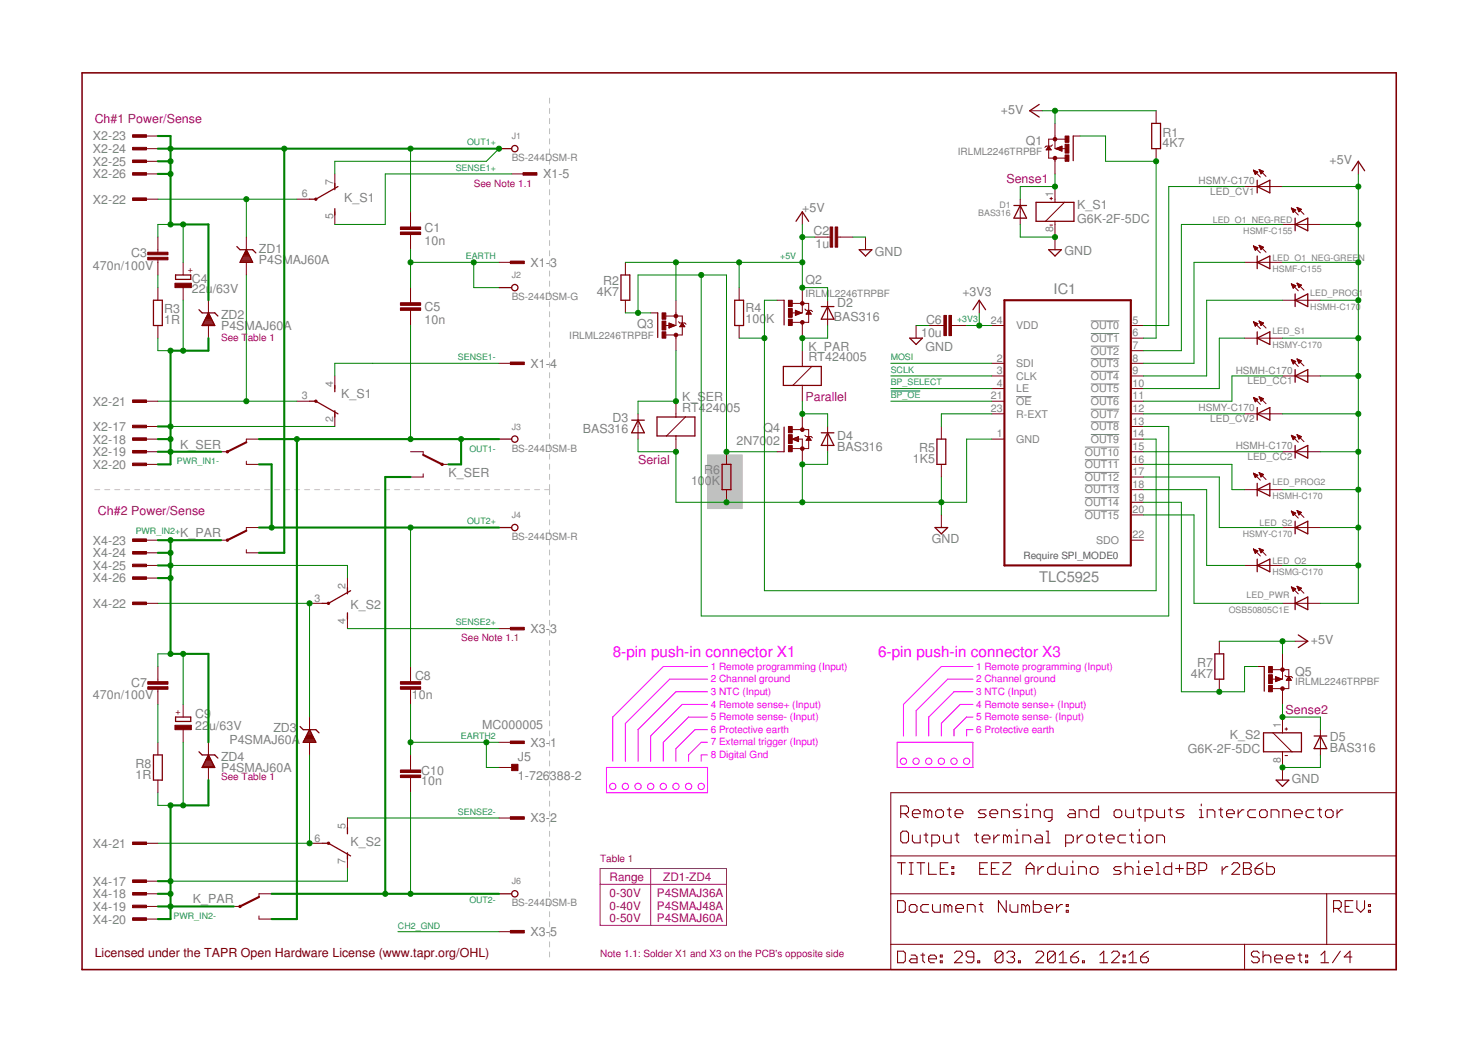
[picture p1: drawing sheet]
<svg xmlns="http://www.w3.org/2000/svg" width="297mm" height="210mm" viewBox="0 0 297 210" stroke-linecap="round" stroke-linejoin="round" font-family="sans-serif">
<path d="M142.2 91.5h7v10.8h-7z" fill="#c0c0c0" stroke="#c0c0c0" stroke-width=".2"/>
<g fill="none" stroke="#c0c0c0" stroke-width=".2">
<path d="M110.4 19.7v1.1M110.4 21.8v1M110.4 23.8v1.1M110.4 25.9v1M110.4 27.9v1.1M110.4 30v1M110.4 32v1M110.4 34v1.1M110.4 36.1v1M110.4 38.1v1.1M110.4 40.2v1M110.4 42.2v1.1"/>
<path d="M110.4 44.3v1M110.4 46.3v1M110.4 48.3v1.1M110.4 50.4v1M110.4 52.4v1.1M110.4 54.5v1M110.4 56.5v1.1M110.4 58.6v1M110.4 60.6v1.1M110.4 62.7v1M110.4 64.7v1M110.4 66.7v1.1"/>
<path d="M110.4 68.8v1M110.4 70.8v1.1M110.4 72.9v1M110.4 74.9v1.1M110.4 77v1M110.4 79v1.1M19 98.4h1M21 98.4h1.1M23.1 98.4h1M25.1 98.4h1M27.1 98.4h1M29.1 98.4h1"/>
<path d="M31.1 98.4h1M33.1 98.4h1M35.1 98.4h1M37.1 98.4h1M39.1 98.4h1M41.1 98.4h1M43.1 98.4h1.1M45.1 98.4h1.1M47.2 98.4h1M49.2 98.4h1M51.2 98.4h1M53.2 98.4h1"/>
<path d="M55.2 98.4h1M57.2 98.4h1M59.2 98.4h1M61.2 98.4h1M63.2 98.4h1M65.2 98.4h1.1M67.2 98.4h1.1M69.3 98.4h1M71.3 98.4h1M73.3 98.4h1M75.3 98.4h1M77.3 98.4h1"/>
<path d="M79.3 98.4h1M81.3 98.4h1M83.3 98.4h1M85.3 98.4h1M87.3 98.4h1M89.3 98.4h1.1M91.4 98.4h1M93.4 98.4h1M95.4 98.4h1M97.4 98.4h1M99.4 98.4h1M101.4 98.4h1"/>
<path d="M103.4 98.4h1M105.4 98.4h1M107.4 98.4h1M109.5 98.4h.9M110.4 81v1.1M110.4 83.1v1M110.4 85.1v1.1M110.4 87.2v1M110.4 89.2v1.1M110.4 91.3v1M110.4 93.3v1.1M110.4 95.4v1"/>
<path d="M110.4 97.4v2.1M110.4 100.5v1M110.4 102.5v1M110.4 104.5v1M110.4 106.5v1M110.4 108.5v1.1M110.4 110.6v1M110.4 112.6v1M110.4 114.6v1M110.4 116.6v1M110.4 118.7v1M110.4 120.7v1"/>
<path d="M110.4 122.7v1M110.4 124.7v1M110.4 126.7v1.1M110.4 128.8v1M110.4 130.8v1M110.4 132.8v1M110.4 134.8v1M110.4 136.8v1.1M110.4 138.9v1M110.4 140.9v1M110.4 142.9v1M110.4 144.9v1"/>
<path d="M110.4 146.9v1.1M110.4 148.9v1.1M110.4 151v1M110.4 153v1M110.4 155v1M110.4 157v1.1M110.4 159.1v1M110.4 161.1v1M110.4 163.1v1M110.4 165.1v1M110.4 167.1v1.1M110.4 169.2v1"/>
<path d="M110.4 171.2v1M110.4 173.2v1M110.4 175.2v1M110.4 177.2v1.1M110.4 179.3v1M110.4 181.3v1M110.4 183.3v1M110.4 185.3v1.1M110.4 187.3v1.1M110.4 189.4v1M110.4 191.4v1"/>
</g>
<g fill="none" stroke="#808080" stroke-width=".2">
<path d="M204.2 79.7h3.1M219.2 79.7h5.7M219.2 64.5h5.7M219.2 67.1h5.7M219.2 69.6h5.7M219.2 72.1h5.7M219.2 74.7h5.7M219.2 77.2h5.7M218 89.9h6.9M218 92.4h6.9M218 95h6.9M218 97.5h6.9"/>
<path d="M219.2 82.3h5.7M219.2 84.8h5.7M219.2 87.4h5.7M218 100.1h6.9M218 102.6h6.9"/>
</g>
<g fill="none" stroke="#800000" stroke-width=".21">
<path d="M180.4 173.5h1.5M181 163.6h1.2l.4-.4v-.8l-.4-.4h-1.2v2.4M181 167.5l.4-.4h.8l.4 .4v1.6l-.4 .4h-.8l-.4-.4zM181.2 173.5v2.3M181.8 163.6l.8 .8M182.7 173.5h.8M182.7 175.8h.8M183.1 173.5v2.3M183.4 163.6h1.5v-.4l-.4-.4h-.8l-.3 .4v.8l.3 .4h.8M183.4 167.9v1.2l.3 .4h1.2v-1.6M184.3 173.5h1.5M185.1 173.5v2.3"/>
<path d="M185.7 167.9h.8M186.1 167.5v1.6l.4 .4M186.5 163.2l-.4-.4h-.4v1.6M186.5 163.2v1.2M186.5 163.2l.4-.4 .4 .4v1.2M186.6 173.5v2.3h1.6M187.3 169.5h1.1l.4-.4v-.8l-.4-.4h-1.1v2.3M188 163.2l.4-.4h.8l.4 .4v.8l-.4 .4h-.8l-.4-.4zM189 174.6h.7M189.6 167.9v1.2l.4 .4h1.2v-1.6M190.4 162.8h.8M190.5 173.5h-1.5v2.3h1.5"/>
<path d="M190.8 162.4v1.6l.4 .4M191.3 175.4h.4v.4h-.4zM191.3 174.2h.4v.4h-.4zM191.9 163.6h1.6v-.4l-.4-.4h-.8l-.4 .4v.8l.4 .4h.8M191.9 167.9h.8M192.3 167.5v1.6l.4 .4M195.8 167.9h.8M196.2 167.5v1.6l.4 .4M196.9 174.6h.8M197.4 168.7h1.5v-.4l-.3-.4h-.8l-.4 .4v.8l.4 .4h.8M198.2 162.8h-1.2l-.4 .4 .4 .4h.8l.4 .4-.4 .4h-1.2M198.5 173.5h-1.6v2.3h1.6"/>
<path d="M198.9 163.6h1.6v-.4l-.4-.4h-.8l-.4 .4v.8l.4 .4h.8M199.2 174.6h.8M199.7 167.9v1.6M200.8 173.5h-1.6v2.3h1.6M200.9 167.9h-.4l-.8 .8M201.3 164.4v-1.6h1.2l.4 .4v1.2M201.6 173.5h1.5v.3l-1.5 1.6v.4h1.5M202.5 168.3l.4-.4 .3 .4v1.2M202.5 168.3l-.4-.4h-.4v1.6M202.5 168.3v1.2M204 169.5h.8M204 167.9h.4v1.6"/>
<path d="M204.4 166.7v.4M205.2 162.8h-1.2l-.4 .4 .4 .4h.8l.4 .4-.4 .4h-1.2M205.6 169.5v-1.6h1.2l.3 .4v1.2M206 164.4h.8M206 162.8h.4v1.6M206.2 174.6h1.6M206.2 175.8v-1.6l.8-.7 .8 .7v1.6M206.4 161.6v.4M207.5 164.4v-1.6h1.2l.4 .4v1.2M208.3 167.9h.8l.4 .4v1.2h-1.2l-.4-.4 .4-.4h1.2M208.6 174.2v1.6M209.8 174.2h-.4l-.8 .8"/>
<path d="M210.2 167.1h.5v2.4M210.2 169.5h.8M211.4 164.4h-1.2l-.3-.4v-.8l.3-.4h1.2v2l-.4 .3h-.3M212.1 173.5v2.3h-1.2l-.4-.4v-.8l.4-.4h1.2M212.9 174.2v1.2l.4 .4h1.1v-1.6M214.2 169.5h1.1l.4-.4v-.8l-.4-.4h-1.1v2.3M214.9 162.8h.8l.4 .4v1.2h-1.2l-.4-.4 .4-.4h1.2M215.2 175.8h.8M215.2 174.2h.4v1.6M215.6 173.1v.4M216.5 167.9v1.6M216.8 175.8v-1.6h1.2l.3 .4v1.2"/>
<path d="M216.9 164.4v-1.6h1.2l.3 .4v1.2M217.7 167.9h-.4l-.8 .8M218.8 167.9h.8l.4 .4v.8l-.4 .4h-.8l-.4-.4v-.8zM219.1 174.6l.4-.4h.8l.4 .4v.8l-.4 .4h-.8l-.4-.4zM220.8 162v2.4h-1.2l-.4-.4v-.8l.4-.4h1.2M220.8 167.9h.8M221.2 167.5v1.6l.4 .4M222.3 168.7h1.6v-.4l-.4-.4h-.8l-.4 .4v.8l.4 .4h.8M224.3 162.8h.8l.3 .4v.8l-.3 .4h-.8l-.4-.4v-.8zM225.3 174.2h-1.1l-.4 .4 .4 .4h.8l.3 .4-.3 .4h-1.2M226.1 174.6l.4-.4h.8l.4 .4v1.2M226.1 173.5v2.3"/>
<path d="M226.2 162.8v1.2l.4 .4h1.2v-1.6M226.2 167.9h-1.1l-.4 .4v.8l.4 .4h1.1M227 167.9h.8M227.4 167.5v1.6l.4 .4M228.5 175.8h.8M228.5 174.2h.4v1.6M228.6 162.8h.8M228.6 167.9h.4v1.6M228.6 169.5h.8M228.9 173.1v.4M229 162.4v1.6l.4 .4M229 166.7v.4"/>
<path d="M230 175h1.6v-.4l-.4-.4h-.8l-.4 .4v.8l.4 .4h.8M230.1 164.4h1.2l.4-.4v-.8l-.4-.4h-1.2v2.3M230.1 168.3l.4-.4h.8l.4 .4v.8l-.4 .4h-.8l-.4-.4zM232.4 173.5h.3v2.3M232.4 175.8h.8M232.5 162.8v1.2l.4 .4h1.1v-1.6M232.5 169.5v-1.6h1.1l.4 .4v1.2M234.8 162.8h.8M235.2 162.4v1.6l.4 .4M235.5 173.5v2.3h-1.2l-.4-.4v-.8l.4-.4h1.2M236.3 174.6h1.5M237 173.8v1.6"/>
<path d="M237.9 162.8h-1.2l-.3 .4 .3 .4h.8l.4 .4-.4 .4h-1.1M238.6 173.5h1.2l.4 .3v.4l-.4 .4 .4 .4v.4l-.4 .4h-1.2zM238.6 174.6h1.2M240.9 175h1.2l.4-.4v-.8l-.4-.3h-1.2v2.3M241 164.4h.8M241 162.8h.4v1.6M241.4 161.6v.4M242.6 164.4v-1.6h1.2l.4 .4v1.2M244.9 162.8h.8M245.3 162.4v1.6l.4 .4M245.6 174.2v1.6M246.5 163.6h1.6v-.4l-.4-.4h-.8l-.4 .4v.8l.4 .4h.8"/>
<path d="M246.8 174.2h-.4l-.8 .8M247.6 173.8l.3-.3h.8l.4 .3v.4l-1.5 1.6h1.5M248.8 162.8v1.6M249.9 173.5h1.2l.4 .3v.4l-.4 .4 .4 .4v.4l-.4 .4h-1.2zM249.9 174.6h1.2M250 162.8h-.4l-.8 .8M252.2 174.6h1.2l.4 .4v.4l-.4 .4h-.8l-.4-.4zM252.3 162.8h-1.1l-.4 .4v.8l.4 .4h1.1M253.1 163.2l.4-.4h.8l.4 .4v.8l-.4 .4h-.8l-.4-.4zM253.8 173.5l-.8 .3-.8 .8M254.6 173.5v2.3h1.2l.3-.4v-.8l-.3-.4h-1.2M255.5 164.4v-1.6h1.1l.4 .4v1.2"/>
<path d="M257.8 164.4v-1.6h1.2l.4 .4v1.2M260.1 163.6h1.6v-.4l-.4-.4h-.8l-.4 .4v.8l.4 .4h.8M264 162.8h-1.1l-.4 .4v.8l.4 .4h1.1M264.8 162.8h.8M265.2 162.4v1.6l.4 .4M266.4 163.2l.4-.4h.7l.4 .4v.8l-.4 .4h-.7l-.4-.4zM268.7 162.8v1.6M269.9 162.8h-.4l-.8 .8M180.4 181.1h1.2l.3 .4v1.5l-.3 .4h-1.2zM180.4 191.2h1.2l.3 .4v1.6l-.3 .4h-1.2zM182.7 182.2l.4-.3h.8l.4 .3v.8l-.4 .4h-.8l-.4-.4zM183.1 192h.8l.4 .4v1.2h-1.2l-.4-.4 .4-.4h1.2"/>
<path d="M185.1 192h.7M185.5 191.6v1.6l.3 .4M186.6 192.8h1.6v-.4l-.4-.4h-.8l-.4 .4v.8l.4 .4h.8M186.6 181.9h-1.1l-.4 .3v.8l.4 .4h1.1M187.4 181.9v1.1l.4 .4h1.2v-1.5M189 193.2h.4v.4h-.4zM189 192h.4v.4h-.4zM190.5 182.2l-.4-.3h-.4v1.5M190.5 182.2l.4-.3 .4 .3v1.2M190.5 182.2v1.2M191.8 191.6l.4-.4h.8l.4 .4v.4l-1.6 1.6h1.6M192.1 182.6h1.5v-.4l-.3-.3h-.8l-.4 .3v.8l.4 .4h.8"/>
<path d="M194.4 183.4v-1.5h1.2l.4 .3v1.2M195.7 192.4h-1.2l-.3-.4v-.4l.3-.4h.8l.4 .4v1.6l-.4 .4h-.8l-.3-.4M196.5 193.2h.4v.4h-.4zM196.8 181.9h.7M197.1 181.5v1.5l.4 .4M201.6 191.6v1.6l-.4 .4h-.8l-.4-.4M201.6 191.6l-.4-.4h-.8l-.4 .4v1.6M201.6 191.6l-1.6 1.6M202.2 181.1v2.3l-1.5-2.3v2.3M202.3 191.6l.4-.4h.8l.4 .4v.4l-.4 .4M203 181.9v1.1l.4 .4h1.2v-1.5M203.1 192.4h.4"/>
<path d="M203.5 192.4l.4 .4v.4l-.4 .4h-.8l-.4-.4M204.7 193.2h.4v.4h-.4zM206.1 182.2l-.4-.3h-.4v1.5M206.1 182.2v1.2M206.1 182.2l.4-.3 .4 .3v1.2M207.7 181.1v2.3h1.2l.3-.4v-.8l-.3-.3h-1.2M208.2 191.6l.4-.4h.8l.3 .4v.4l-1.5 1.6h1.5M210 182.6h1.6v-.4l-.4-.3h-.8l-.4 .3v.8l.4 .4h.8M212.1 191.6v1.6l-.4 .4h-.8l-.4-.4M212.1 191.6l-.4-.4h-.8l-.4 .4v1.6M212.1 191.6l-1.6 1.6M212.3 181.9v1.5"/>
<path d="M212.9 193.6h1.5M212.9 192l.7-.8v2.4M213.5 181.9h-.4l-.8 .7M214.3 183h.4v.4h-.4zM214.3 181.9h.4v.3h-.4zM215.2 192.4h1.2l.4 .4v.4l-.4 .4h-.8l-.4-.4zM216.8 191.2l-.8 .4-.8 .8M217.6 193.2h.3v.4h-.3zM221 193.6h1.6M221 192l.8-.8v2.4M223.4 191.6l.4-.4h.8l.3 .4v.4l-1.5 1.6h1.5M225.7 193.2h.4v.4h-.4z"/>
<path d="M225.7 192h.4v.4h-.4zM226.9 193.6h1.6M226.9 192l.8-.8v2.4M229.2 192.4h1.2l.4 .4v.4l-.4 .4h-.8l-.4-.4zM230.8 191.2l-.8 .4-.8 .8M253.1 191.6l-.4-.4h-.8l-.4 .4v.4l.4 .4h.8l.4 .4v.4l-.4 .4h-.8l-.4-.4M253.8 192.4l.4-.4h.8l.4 .4v1.2M253.8 191.2v2.4M256.2 192.8h1.5v-.4l-.4-.4h-.7l-.4 .4v.8l.4 .4h.7M258.5 192.8h1.6v-.4l-.4-.4h-.8l-.4 .4v.8l.4 .4h.8M260.9 192h.7M261.2 191.6v1.6l.4 .4"/>
<path d="M262.4 193.2h.4v.4h-.4zM262.4 192h.4v.4h-.4zM265.5 193.6h1.5M265.5 192l.8-.8v2.4M268 182.6h1.2l.4-.4v-.7l-.4-.4h-1.2v2.3M268.8 182.6l.8 .8M269.4 191.2l-1.6 2.4M270.3 182.2h.8M271.7 192.4h-1.5l1.1-1.2v2.4M271.9 181.1h-1.6v2.3h1.6M272.7 181.1v1.5l.8 .8 .7-.8v-1.5M275 183h.4v.4h-.4z"/>
<path d="M275 181.9h.4v.3h-.4z"/>
</g>
<g fill="none" stroke="#800000" stroke-width=".25">
<path d="M67.3 36.9v1.2M67.9 37.5l-4.4 2.5h-1.3M100.3 29.9h2.5M208.9 21l-2 1.3 2 1.2M215.7 27.3v5M231.5 24.8h1.7v5.1h-1.7zM252.7 36.2v2.6M252.7 37.5l2.5-1.3v2.6zM271.7 34.3l1.3-1.9 1.3 1.9M35.3 55.3h3v.9h-3zM47.6 49.6l.6 .6h2.6l.6 .6M48.3 52.5h2.4"/>
<path d="M48.5 52.3h2M48.6 52.1h1.8M48.7 51.9h1.6M48.8 51.6h1.4M48.9 51.4h1.2M49 51.2h1M49.1 51h.8M49.2 50.7h.6M49.3 50.5h.4M49.4 50.3h.2M49.5 50.2l1.3 2.5h-2.6zM67.3 42v1.2"/>
<path d="M100.3 57.8h2.5M124.8 55.3h1.8v5.1h-1.8zM160 44.5l1.2-1.9 1.3 1.9M172.7 50.2h2.5l-1.3 1.3zM203.8 41.3h2.5M205 41.3l1.3 2.6h-2.5zM208.2 40.7h7.6v3.8h-7.6zM210.8 50.2h2.5l-1.3 1.3zM252.7 51.5v2.5M252.7 52.7l2.5-1.2v2.5zM260.3 43.9v2.5M260.3 59.1v2.5"/>
<path d="M260.3 45.1l2.5-1.2v2.5zM30.8 60.4h1.8v5h-1.8zM40 62.3l.6 .6h2.6l.6 .6M40.6 65.4h2.5M40.7 65.2h2.3M40.9 65h2M41 64.7h1.8M41.1 64.5h1.6M41.2 64.3h1.4M41.3 64.1h1.2M41.4 63.9h1M41.5 63.6h.7"/>
<path d="M41.6 63.4h.5M41.7 63.2h.3M41.8 63h.1M41.9 62.9l1.3 2.5h-2.6zM67.3 77.5v1.3M132.2 62.9v5M147.7 60.4h1.7v5h-1.7zM157.4 73.7h7.7v3.8h-7.7zM157.6 60.4v4.9M165.1 61.6h2.5M166.3 61.6l1.3 2.6h-2.5zM182.8 68h2.6l-1.3 1.3z"/>
<path d="M195.5 62.3l1.3-1.9 1.3 1.9M252.7 68l2.5-1.3v2.6zM252.7 66.7v2.6M260.3 74.3v2.6M260.3 60.4l2.5-1.3v2.5zM260.3 75.6l2.5-1.3v2.6zM62.2 80.7h1.3l4.4 2.5M67.3 82.6v1.2M100.3 88.3h2.5M127 84.5h2.5M128.2 84.5l1.3 2.5h-2.5zM132 83.8h7.7v3.9h-7.7z"/>
<path d="M145.1 93.4h1.8v5h-1.8zM157.6 85.9v4.9M165.1 87h2.5M166.3 87l1.3 2.6h-2.5zM188.3 88.3h1.8v5.1h-1.8zM252.7 81.9v2.6M252.7 97.2v2.5M252.7 83.2l2.5-1.3v2.6zM252.7 98.4l2.5-1.2v2.5zM260.3 89.6v2.5M260.3 90.8l2.5-1.2v2.5zM69.8 118.1v1.3"/>
<path d="M70.5 118.8l-4.5 2.5h-1.3M100.3 106.1h2.5M187.9 106.1h2.6l-1.3 1.2zM252.7 112.4v2.6M252.7 113.7l2.5-1.3v2.6zM260.3 106.1l2.5-1.3v2.5zM260.3 104.8v2.5M69.8 123.2v1.3M244.2 131.5h1.7v5h-1.7zM254.1 134v5M260.3 120v2.6M260.3 121.3l2.5-1.3v2.6z"/>
<path d="M260.9 127.7l1.9 1.2-1.9 1.3M30.8 151.8h1.8v5h-1.8zM35.3 144.2h3v.9h-3zM40 151.2l.6 .6h2.6l.6 .6M40.7 154.1h2.3M40.9 153.8h2M41 153.6h1.8M41.1 153.4h1.6M41.2 153.2h1.4M41.3 153h1.2M41.4 152.7h1M41.5 152.5h.7"/>
<path d="M41.6 152.3h.5M41.7 152.1h.3M41.8 151.8h.1M41.9 151.8l1.3 2.5h-2.6zM60.3 146.1l.6 .6h2.6l.6 .6M61 149.2h2.4M61.1 148.9h2.2M61.2 148.7h2M61.3 148.5h1.8M61.4 148.3h1.6M61.5 148.1h1.4M61.6 147.8h1.2"/>
<path d="M61.7 147.6h1M61.8 147.4h.7M62 147.2h.4M62.1 147h.2M62.2 146.7l1.3 2.5h-2.6zM253.9 147.3h7.7v3.9h-7.7zM256.5 156.8h2.5l-1.3 1.3zM264.1 148h2.5M265.4 148l1.2 2.5h-2.5zM64.7 169.5h1.3l4.5 2.6M69.8 166.4v1.2M69.8 171.4v1.3"/>
<path d="M100.3 179.7h2.5"/>
<circle cx="103.5" cy="29.9" r=".64"/>
<circle cx="103.5" cy="57.8" r=".64"/>
<circle cx="103.5" cy="88.3" r=".64"/>
<circle cx="103.5" cy="106.1" r=".64"/>
<circle cx="103.5" cy="179.7" r=".64"/>
</g>
<g fill="none" stroke="#800000" stroke-width=".2">
<path d="M29.2 27.3h2.5M29.2 29.9h2.5M29.2 32.4h2.5M29.2 35h2.5M67.3 35v2.5M102.8 35h2.6M206.9 22.3h2.6M210.3 30.1h.9M210.4 30h.7M210.5 29.8h.6M210.5 29.7h.5M210.6 29.6h.3"/>
<path d="M210.7 29.5h.1M210.8 29.4l.5 .7h-1.1zM211 39.9h.5M211.3 39.7v.5M211.5 29.1l-.2 .3h-1.1l-.2 .2M212 24.8v5.1h2.2M212 31.8v3.2M212 37.5v3.2M212.2 29.9l1.2-.5v1zM212.3 30h1.1M212.3 29.8h1.1M212.6 30.1h.8"/>
<path d="M212.6 29.7h.8M212.9 30.2h.5M212.9 29.6h.5M213.2 30.3h.2M213.2 29.5h.2M214 28h-3.2v3.8h3.3M215.7 27.3h1.4M232.3 22.3v2.5M232.3 29.9v2.5M250.1 37.5h7.6M251.9 34.2l1.4 1.4M251.9 34.2l.9 .4-.5 .5z"/>
<path d="M251.9 34.3h.2M252 34.4h.4M252.1 34.5h.6M252.1 34.6h.6M252.2 34.8h.4M252.2 34.9h.3M252.2 35h.2M253 34.1l1.4 1.4M253 34.1l.9 .4-.5 .5zM253.1 34.2h.2M253.1 34.3h.4M253.2 34.4h.6"/>
<path d="M253.2 34.5h.7M253.3 34.6h.4M253.3 34.8h.3M253.4 34.9h.1M273 32.4v2.6M29.2 40h2.5M31.7 47.7v3M31.7 52.2v3.1M31.7 57.8v2.6M36.8 52.7v2.6M36.8 57.8v2.6M49.5 47.7v2.5"/>
<path d="M49.5 52.7v2.6M59.7 40h2.5M67.3 42.6v2.5M82.5 42.6v3M82.5 47.2v3M82.5 57.8v3.1M100.3 52.7h2.5M125.7 52.7v2.6M148.5 57.8v2.6M161.2 42.6v2.5M161.2 57.8v5.1h-2.1M163.8 47.7h3"/>
<path d="M168.4 47.7h3M173.9 47.7v2.5M205 40v5.1M211 45.3h.5M212 44.5v5.7M213.9 40.7l-3.8 3.8M250.1 52.7h7.6M251.9 49.4l1.4 1.4M251.9 49.4l.9 .4M251.9 49.4l.4 .9 .5-.5M251.9 49.5h.1M252 49.6h.3"/>
<path d="M252 49.7h.6M252.1 49.8h.7M252.1 50h.5M252.2 50.1h.3M252.2 50.2h.2M253 49.3l1.4 1.4M253 49.3l.9 .4-.5 .5zM253.1 49.4h.1M253.1 49.5h.3M253.2 49.6h.5M253.2 49.7h.7M253.3 49.8h.5"/>
<path d="M253.3 50h.4M253.4 50.1h.1M257.7 45.1h7.7M259.5 57.1l1.4 1.4M259.5 41.8l.9 .4-.5 .5zM259.5 41.8l1.4 1.4M259.5 57.1l.9 .3M259.5 57.1l.4 .9M259.5 41.9h.2M259.5 57.1h.1M259.6 57.2h.3M259.6 42h.3"/>
<path d="M259.6 57.3h.5M259.7 42.1h.5M259.7 57.4h.7M259.7 42.2h.7M259.7 57.6h.6M259.8 42.4h.4M259.8 57.7h.4M259.8 42.5h.3M259.8 57.8h.3M259.9 42.6h.1M259.9 57.9h.1M260.4 57.4l-.5 .6"/>
<path d="M260.7 56.9l.9 .4-.6 .5M260.7 56.9l1.4 1.4M260.7 41.7l.9 .4-.6 .5zM260.7 41.7l1.4 1.4M260.7 56.9l.3 .9M260.7 41.8h.1M260.7 57h.1M260.7 57.1h.3M260.8 41.9h.3M260.8 42h.6M260.8 57.2h.5M260.8 57.3h.7"/>
<path d="M260.9 42.1h.6M260.9 57.4h.5M260.9 42.2h.5M260.9 57.6h.4M261 42.4h.3M261 57.7h.2M261 42.5h.1M261 57.8h.1M31.7 65.4v2.6M41.9 60.4v2.5M41.9 65.4v2.6M67.3 75.6v2.5"/>
<path d="M82.5 62.4v3M100.3 73h2.5M125.7 60.4v2.5M130.8 62.9h1.4M133.8 63.5h3.3v3.9h-3.3M134.5 64.9l1.2 .5-1.2 .6zM134.5 65.9h.1M134.5 65.8h.4M134.5 65.6h.7M134.5 65.5h1M134.5 65.4h1.1M134.5 65.3h.8"/>
<path d="M134.5 65.2h.5M134.5 65h.2M135.8 60.4v5h-2.1M135.8 67.4v3.1M136.4 64.7l.2 .2h1l.3 .3M136.6 65.6h1M136.7 65.5h.8M136.8 65.4h.6M136.9 65.3h.5M137 65.2h.3M137 65h.2M137.1 64.9l.5 .8h-1z"/>
<path d="M148.5 65.4v2.6M156.2 60.4h1.4M159.2 61h3.3v3.8h-3.3M159.9 62.4l1.2 .5-1.2 .5zM159.9 63.4h.1M159.9 63.2h.4M159.9 63.1h.7M159.9 63h1M159.9 62.9h1.2M159.9 62.8h.9M159.9 62.6h.5M159.9 62.5h.2"/>
<path d="M159.9 62.4h.1M161.2 64.8v3.2M161.2 70.5v3.2M161.2 77.5v3.2M161.8 62.1l.2 .3h1l.3 .3M162 63.1h1M162.1 63h.8M162.2 62.9h.6M162.3 62.8h.5M162.3 62.6h.4M162.4 62.5h.2M162.5 62.4l.5 .8h-1z"/>
<path d="M163.2 73.7l-3.9 3.8M166.3 60.4v5M184.1 65.4v2.6M186.6 65.4h3.1M191.2 65.4h3.1M196.8 60.4v2.5M199.3 65.4h2.6M199.3 73h2.6M199.3 75.6h2.6M199.3 78.1h2.6M227.3 65.4h2.5M227.3 73h2.5"/>
<path d="M227.3 75.6h2.5M227.3 78.1h2.5M227.3 68h2.5M227.3 70.5h2.5M250.1 68h7.6M251.9 64.7l1.4 1.4M251.9 64.7h.1M251.9 64.7l.9 .4M251.9 64.7l.4 .9 .5-.5M251.9 79.9l1.4 1.4M251.9 79.9l.9 .4-.5 .5zM252 64.8h.2"/>
<path d="M252 64.9h.5M252.1 65h.7M252.1 65.2h.6M252.2 65.3h.4M252.2 65.4h.3M252.3 65.5h.1M253 64.6l1.4 1.4M253 64.6l.9 .3M253 64.6l.4 .8 .5-.5M253 64.6h.1M253 79.8l1.4 1.4M253 79.8l.9 .4-.5 .5z"/>
<path d="M253.1 79.9h.2M253.1 64.7h.3M253.2 64.8h.4M253.2 64.9h.7M253.3 65h.5M253.3 65.2h.4M253.4 65.3h.2M253.4 65.4h.1M257.7 75.6h7.7M257.7 60.4h7.7M259.5 72.3l1.4 1.4M259.5 72.3l.9 .4-.5 .5"/>
<path d="M259.5 72.3l.4 .9M259.6 72.4h.2M259.6 72.5h.5M259.7 72.6h.6M259.7 72.8h.6M259.8 72.9h.4M259.8 73h.3M259.9 73.1h.1M260.7 72.2l1.4 1.4M260.7 72.2l.9 .3-.6 .5zM260.7 72.3h.2M260.8 72.4h.4"/>
<path d="M260.8 72.5h.7M260.9 72.6h.6M260.9 72.8h.4M261 72.9h.2M261 73h.1M29.2 90.8h2.5M29.2 88.3h2.5M29.2 80.7h2.5M29.2 85.7h2.5M29.2 93.4h2.5M44.4 90.8h1.3M49.5 92.7v.7h2.5"/>
<path d="M52 88.3h-2.5v.6M59.7 80.7h2.5M67.3 83.2v2.5M82.5 90.8h2.5v.7M85 95.3v.6h-2.5M88.9 93.4h1.2M128.2 83.2v5.1M135.8 80.7v3.1M135.8 87.7v3.1M137.8 83.8l-3.9 3.9M146 90.8v2.6M146 98.4v2.6"/>
<path d="M156.2 90.8h1.4M159.2 88.3l1.3-.5v1zM159.2 86.4h3.3v3.8h-3.3M159.3 88.3h1.2M159.4 88.2h1.1M159.6 88.4h.9M159.7 88.1h.8M159.9 88.6h.6M160 88h.5M160.2 88.7h.3M160.3 87.8h.2M160.4 88.3h.8v5.1"/>
<path d="M161.2 83.2v3.2M161.8 87.5l.2 .3h1l.3 .2M162.1 88.4h.9M162.2 88.3h.7M162.2 88.2h.6M162.3 88.1h.4M162.4 88h.2M162.5 87.8h.1M162.5 87.8l.5 .7h-1zM166.3 85.7v5.1M189.2 85.7v2.6M189.2 93.4v2.5"/>
<path d="M199.3 88.3h2.6M199.3 80.7h2.6M199.3 83.2h2.6M227.3 90.8h2.5M227.3 88.3h2.5M227.3 80.7h2.5M227.3 83.2h2.5M227.3 85.7h2.5M227.3 93.4h2.5M227.3 95.9h2.5M227.3 98.4h2.5M250.1 83.2h7.6"/>
<path d="M250.1 98.4h7.6M251.9 95.1l1.4 1.4M251.9 95.1l.9 .4-.5 .5zM251.9 95.2h.1M251.9 80h.2M252 95.3h.3M252 80.1h.4M252 95.4h.6M252.1 80.2h.6M252.1 95.6h.7M252.1 80.4h.6M252.1 95.7h.5"/>
<path d="M252.2 80.5h.4M252.2 95.8h.3M252.2 80.6h.3M252.2 95.9h.2M252.3 80.7h.1M253 95l1.4 1.4M253 95l.9 .4-.5 .5zM253.1 95.1h.1M253.1 95.2h.4M253.1 80h.5M253.2 95.3h.5M253.2 80.1h.6"/>
<path d="M253.2 95.4h.7M253.2 80.2h.7M253.3 95.6h.5M253.3 80.4h.4M253.3 95.7h.4M253.3 80.5h.3M253.4 95.8h.1M253.4 80.6h.1M257.7 90.8h7.7M259.5 87.5l.9 .4-.5 .5zM259.5 87.5l1.4 1.4M259.5 87.6h.2"/>
<path d="M259.6 87.7h.4M259.7 87.8h.5M259.7 88h.7M259.8 88.1h.4M259.8 88.2h.3M259.9 88.3h.1M260.7 87.4l.9 .4-.6 .5zM260.7 87.4l1.4 1.4M260.7 87.5h.1M260.8 87.6h.3M260.8 87.7h.6M260.9 87.8h.6"/>
<path d="M260.9 88h.5M261 88.1h.3M261 88.2h.1M29.2 108.6h2.5M29.2 111.1h2.5M29.2 113.7h2.5M29.2 116.2h2.5M44.4 108.6h1.3M49.5 110.5v.6h2.5M52 106.1h-2.5v.6M69.8 116.2v2.6M189.2 103.5v2.6"/>
<path d="M227.3 101h2.5M227.3 103.5h2.5M227.3 108.6h2.5M250.1 113.7h7.6M251.9 110.4l.4 .9 .5-.5M251.9 110.4l1.4 1.4M251.9 110.4h.1M251.9 110.4l.9 .4M252 110.5h.2M252 110.6h.5M252.1 110.8h.7M252.1 110.9h.6"/>
<path d="M252.2 111h.4M252.2 111.1h.2M252.3 111.2h.1M253 110.3l1.4 1.4M253 110.3l.9 .3M253 110.3l.4 .8M253 110.3h.1M253.1 110.4h.3M253.2 110.5h.5M253.2 110.6h.7M253.3 110.8h.5M253.3 110.9h.4"/>
<path d="M253.4 111h.2M253.4 111.1h.1M253.9 110.6l-.5 .5M257.7 106.1h7.7M259.5 102.8l1.4 1.4M259.5 102.8l.9 .3M259.5 102.8l.4 .9M259.5 118l1.4 1.4M259.5 118l.9 .4-.5 .5zM259.5 102.8h.1M259.6 118.1h.2M259.6 102.9h.3"/>
<path d="M259.6 118.2h.5M259.7 103h.5M259.7 118.4h.6M259.7 103.2h.7M259.7 103.3h.6M259.7 118.5h.6M259.8 118.6h.4M259.8 103.4h.4M259.8 118.7h.3M259.8 103.5h.2M259.9 118.8h.1M259.9 103.6h.1"/>
<path d="M260.4 103.1l-.5 .6M260.7 102.6l1.4 1.4M260.7 102.6l.9 .4-.6 .5M260.7 102.6l.3 .9M260.7 117.9l1.4 1.4M260.7 117.9l.9 .4-.6 .5zM260.7 102.7h.1M260.7 118h.2M260.7 102.8h.3M260.8 118.1h.4M260.8 102.9h.5M260.8 118.2h.7"/>
<path d="M260.8 103h.7M260.9 118.4h.6M260.9 103.2h.5M260.9 118.5h.4M260.9 103.3h.4M261 103.4h.2M261 118.6h.2M261 118.7h.1M261 103.5h.1M29.2 121.3h2.5M31.7 134v3.1M31.7 138.6v3"/>
<path d="M62.2 121.3h2.5M69.8 123.8v2.6M82.5 134v3.1M82.5 138.6v3M100.3 126.4h2.5M245 128.9v2.6M245 136.5v2.6M252.7 134h1.4M255.7 134.6h3.3v3.9h-3.3M256.3 136l1.3 .5-1.3 .6zM256.3 136.9h.3M256.3 136.8h.6"/>
<path d="M256.3 136.7h.9M256.3 136.4h1.1M256.3 136.3h.8M256.3 136.2h.5M256.3 136.1h.2M257.7 131.5v5h-2.1M257.7 138.5v3.1M257.7 121.3h7.7M258.3 135.8l.2 .2h1l.3 .3M258.6 136.7h.9M258.7 136.6h.7M258.7 136.4h.6"/>
<path d="M258.8 136.3h.4M258.9 136.2h.2M259 136l.5 .8h-1zM260.3 128.9h2.5M31.7 149.2v2.6M31.7 156.8v2.6M36.8 141.6v2.6M36.8 146.7v2.5M41.9 149.2v2.6M41.9 154.3v2.5M62.2 144.2v2.5M62.2 149.2v2.6"/>
<path d="M82.5 151.8v3M82.5 156.3v3.1M100.3 154.3h2.5M100.3 149.2h2.5M179 159.4h101.6v35.5h-101.6zM255.8 147.3l3.9 3.9M257.7 144.2v3.1M257.7 151.2v5.6M258.3 146.6h.5M258.3 151.9h.5M258.5 146.3v.5M265.4 146.7v5.1"/>
<path d="M29.2 169.5h2.5M29.2 179.7h2.5M29.2 177.2h2.5M54.6 179.7h-2.6v.6M62.2 169.5h2.5M69.8 164.5v2.5M69.8 172.1v2.5M100.3 164.5h2.5M179 179.7h101.6M179 172.1h101.6M266.6 179.7v10.2M29.2 182.2h2.5"/>
<path d="M29.2 184.8h2.5M47 182.2h1.2M52 184.1v.7h2.6M100.3 187.3h2.5M179 189.9h101.6M250.1 189.9v5"/>
</g>
<g fill="#800000" stroke="#800000" stroke-width=".2">
<path d="M158.5 89.6h.7v1.2h-.7z"/>
<path d="M158.5 85.7h.7v1.3h-.7z"/>
<path d="M158.5 87.4h.7v1.8h-.7z"/>
<path d="M80.5 46.7h4v.5h-4z"/>
<path d="M80.5 45.6h4v.5h-4z"/>
<path d="M80.5 61.9h4v.5h-4z"/>
<path d="M80.5 60.9h4v.5h-4z"/>
<path d="M80.5 138.1h4v.5h-4z"/>
<path d="M80.5 137.1h4v.5h-4z"/>
<path d="M80.5 155.8h4v.5h-4z"/>
<path d="M80.5 154.8h4v.5h-4z"/>
<path d="M189.7 63.4h.5v4.1h-.5z"/>
<path d="M190.7 63.4h.5v4.1h-.5z"/>
<path d="M133.1 66.7h.7v1.3h-.7z"/>
<path d="M133.1 62.9h.7v1.3h-.7z"/>
<path d="M133.1 64.6h.7v1.7h-.7z"/>
<path d="M158.5 64.2h.7v1.2h-.7z"/>
<path d="M158.5 60.4h.7v1.2h-.7z"/>
<path d="M158.5 62h.7v1.8h-.7z"/>
<path d="M214.1 31.2h.7v1.2h-.7z"/>
<path d="M214.1 27.3h.7v1.3h-.7z"/>
<path d="M214.1 29h.7v1.8h-.7z"/>
<path d="M255 137.8h.7v1.3h-.7z"/>
<path d="M255 134h.7v1.3h-.7z"/>
<path d="M255 135.7h.7v1.7h-.7z"/>
<path d="M35.2 145.8h3.3v.9h-3.3z"/>
<path d="M29.7 51.7h4.1v.5h-4.1z"/>
<path d="M29.7 50.7h4.1v.5h-4.1z"/>
<path d="M29.7 138.1h4.1v.5h-4.1z"/>
<path d="M29.7 137.1h4.1v.5h-4.1z"/>
<path d="M35.2 56.9h3.3v.9h-3.3z"/>
<path d="M167.9 45.6h.5v4.1h-.5z"/>
<path d="M166.8 45.6h.5v4.1h-.5z"/>
<path d="M26.6 85.5h2.8v.5h-2.8z"/>
<path d="M26.6 88h2.8v.5h-2.8z"/>
<path d="M26.6 90.6h2.8v.5h-2.8z"/>
<path d="M26.6 93.1h2.8v.5h-2.8z"/>
<path d="M26.6 176.9h2.8v.5h-2.8z"/>
<path d="M26.6 179.5h2.8v.5h-2.8z"/>
<path d="M26.6 182h2.8v.5h-2.8z"/>
<path d="M26.6 184.5h2.8v.5h-2.8z"/>
<path d="M102.8 153.7h1.3v1.2h-1.3z"/>
<path d="M26.6 27.1h2.8v.5h-2.8z"/>
<path d="M26.6 29.6h2.8v.5h-2.8z"/>
<path d="M26.6 32.2h2.8v.5h-2.8z"/>
<path d="M26.6 34.7h2.8v.5h-2.8z"/>
<path d="M26.6 39.8h2.8v.5h-2.8z"/>
<path d="M26.6 80.4h2.8v.5h-2.8z"/>
<path d="M26.6 108.4h2.8v.5h-2.8z"/>
<path d="M26.6 110.9h2.8v.5h-2.8z"/>
<path d="M26.6 113.4h2.8v.5h-2.8z"/>
<path d="M26.6 116h2.8v.5h-2.8z"/>
<path d="M26.6 169.3h2.8v.5h-2.8z"/>
<path d="M26.6 121.1h2.8v.5h-2.8z"/>
<path d="M102.6 149h2.8v.5h-2.8z"/>
<path d="M102.6 164.2h2.8v.5h-2.8z"/>
<path d="M102.6 126.1h2.8v.5h-2.8z"/>
<path d="M102.6 52.5h2.8v.5h-2.8z"/>
<path d="M102.6 72.8h2.8v.5h-2.8z"/>
<path d="M105.1 34.7h2.8v.5h-2.8z"/>
<path d="M102.6 187.1h2.8v.5h-2.8z"/>
</g>
<g fill="#800000" stroke="#800000" stroke-width=".2">
<circle cx="161.2" cy="86.4" r=".36"/>
<circle cx="161.2" cy="90.2" r=".36"/>
<circle cx="135.8" cy="63.5" r=".36"/>
<circle cx="135.8" cy="67.4" r=".36"/>
<circle cx="161.2" cy="61" r=".36"/>
<circle cx="161.2" cy="64.8" r=".36"/>
<circle cx="212" cy="28" r=".36"/>
<circle cx="212" cy="31.8" r=".36"/>
<circle cx="257.7" cy="134.6" r=".36"/>
<circle cx="257.7" cy="138.5" r=".36"/>
</g>
<g fill="none" stroke="#800000" stroke-width=".42">
<path d="M201.9 60.4h25.4v53.3h-25.4zM49.5 88.9l-3.8 1.9M85 91.5l3.9 1.9M49.5 106.7l-3.8 1.9M52 180.3l-3.8 1.9"/>
<circle cx="63.5" cy="40" r=".13"/>
<circle cx="45.7" cy="90.8" r=".13"/>
<circle cx="63.5" cy="80.7" r=".13"/>
<circle cx="88.9" cy="93.4" r=".13"/>
<circle cx="45.7" cy="108.6" r=".13"/>
<circle cx="66" cy="121.3" r=".13"/>
<circle cx="66" cy="169.5" r=".13"/>
<circle cx="48.2" cy="182.2" r=".13"/>
</g>
<path d="M16.5 14.6h264.1v180.3h-264.1z" fill="none" stroke="#800000" stroke-width=".32"/>
<g fill="none" stroke="#008000" stroke-width=".2">
<path d="M82.5 29.9v12.7M100.3 29.9l-2.6 2.5h-30.4v2.6M102.8 35h-25.4v10.1h-10.1M209.5 22.3h22.8M212 35v2.5h-7v2.5M212 22.3v2.5M217.1 27.3h5.1v5.1h10.1v35.6h-2.5M250.1 37.5h-15.2v27.9h-5.1M257.7 37.5h15.3M273 35v86.3h-7.6M31.7 55.3v2.5M31.7 40h28"/>
<path d="M34.3 45.1h-2.6v2.6M36.8 45.1v7.6M49.5 40v7.7M49.5 55.3v25.4M82.5 50.2v7.6M82.5 52.7h17.8M95.2 52.7v5.1h5.1M125.7 52.7h35.5M135.8 52.7v7.7M140.9 55.3v68.5h94v-38.1h-5.1M148.5 52.7v5.1M161.2 45.1v12.7h5.1v2.6"/>
<path d="M161.2 47.7h2.6M171.4 47.7h2.5M205 45.1v2.6h7M250.1 52.7h-10.1v20.3h-10.2M257.7 45.1h-20.3v25.4h-7.6M257.7 52.7h15.3M265.4 45.1h7.6M31.7 68v2.5h2.6M36.8 60.4v10.1M82.5 65.4v22.9M100.3 73h-33v2.6M125.7 62.9h5.1"/>
<path d="M128.2 62.9v-7.6h17.8v35.5h10.2M135.8 70.5v10.2h-7.6v2.5M148.5 68h5.1M156.2 60.4h-2.6v58.4h78.7v-30.5h-2.5M166.3 65.4v2.6h-5.1v2.5M179 73h20.3M179 78.1h20.3M179 75.6h20.3M184.1 65.4h2.5M194.3 65.4h5M196.8 62.9v2.5M250.1 68h-5.1v10.1h-15.2"/>
<path d="M257.7 68h15.3M257.7 75.6h-10.1v5.1h-17.8M257.7 60.4h-15.2v15.2h-12.7M265.4 60.4h7.6M265.4 75.6h7.6M31.7 80.7h28M34.3 85.7h33M128.2 88.3v2.5h7.6v10.2h58.5v-12.7h5M161.2 80.7v2.5h5.1v2.5M166.3 90.8v2.6h-5.1v7.6M179 80.7h20.3M189.2 95.9v7.6"/>
<path d="M199.3 83.2h-10.1v2.5M229.8 83.2h20.3M229.8 90.8h27.9M229.8 95.9h15.2v10.2h12.7M229.8 93.4h17.8v5h2.5M229.8 98.4h12.7v15.3h7.6M257.7 83.2h15.3M257.7 98.4h15.3M265.4 90.8h7.6M34.3 113.7h35.5v2.5M82.5 106.1v27.9M229.8 103.5h10.2v17.8h17.7"/>
<path d="M229.8 101h7.6v38.1h12.7v-5.1h2.6M257.7 113.7h15.3M265.4 106.1h7.6M31.7 121.3h30.5v22.9M34.3 131.5h-2.6v2.5M36.8 131.5v10.1M69.8 126.4h30.5M245 128.9h15.3M257.7 128.9v2.6M31.7 141.6v7.6M31.7 159.4v2.5h2.6M36.8 149.2v12.7"/>
<path d="M62.2 151.8v17.7h-30.5M82.5 141.6v10.2M82.5 159.4v20.3M82.5 149.2h17.8M97.7 149.2v5.1h2.6M257.7 141.6v2.6h7.7v2.5M265.4 151.8v2.5h-7.7M69.8 164.5h30.5M69.8 174.6v2.6h-35.5M80 187.3h20.3"/>
</g>
<g fill="#008000" stroke="#008000" stroke-width=".2">
<circle cx="232.3" cy="32.4" r=".51"/>
<circle cx="161.2" cy="83.2" r=".51"/>
<circle cx="82.5" cy="29.9" r=".51"/>
<circle cx="57.1" cy="29.9" r=".51"/>
<circle cx="100.3" cy="29.9" r=".51"/>
<circle cx="34.3" cy="45.1" r=".51"/>
<circle cx="34.3" cy="29.9" r=".51"/>
<circle cx="34.3" cy="32.4" r=".51"/>
<circle cx="34.3" cy="35" r=".51"/>
<circle cx="36.8" cy="45.1" r=".51"/>
<circle cx="92.7" cy="88.3" r=".51"/>
<circle cx="82.5" cy="88.3" r=".51"/>
<circle cx="59.7" cy="88.3" r=".51"/>
<circle cx="82.5" cy="52.7" r=".51"/>
<circle cx="95.2" cy="52.7" r=".51"/>
<circle cx="82.5" cy="106.1" r=".51"/>
<circle cx="54.6" cy="106.1" r=".51"/>
<circle cx="82.5" cy="179.7" r=".51"/>
<circle cx="77.4" cy="179.7" r=".51"/>
<circle cx="146" cy="90.8" r=".51"/>
<circle cx="128.2" cy="62.9" r=".51"/>
<circle cx="140.9" cy="55.3" r=".51"/>
<circle cx="245" cy="139.1" r=".51"/>
<circle cx="135.8" cy="80.7" r=".51"/>
<circle cx="161.2" cy="68" r=".51"/>
<circle cx="146" cy="101" r=".51"/>
<circle cx="161.2" cy="93.4" r=".51"/>
<circle cx="161.2" cy="101" r=".51"/>
<circle cx="189.2" cy="101" r=".51"/>
<circle cx="135.8" cy="90.8" r=".51"/>
<circle cx="212" cy="47.7" r=".51"/>
<circle cx="257.7" cy="154.3" r=".51"/>
<circle cx="212" cy="22.3" r=".51"/>
<circle cx="257.7" cy="128.9" r=".51"/>
<circle cx="161.2" cy="47.7" r=".51"/>
<circle cx="161.2" cy="57.8" r=".51"/>
<circle cx="161.2" cy="52.7" r=".51"/>
<circle cx="148.5" cy="52.7" r=".51"/>
<circle cx="135.8" cy="52.7" r=".51"/>
<circle cx="273" cy="68" r=".51"/>
<circle cx="273" cy="106.1" r=".51"/>
<circle cx="273" cy="113.7" r=".51"/>
<circle cx="273" cy="52.7" r=".51"/>
<circle cx="273" cy="60.4" r=".51"/>
<circle cx="273" cy="98.4" r=".51"/>
<circle cx="273" cy="45.1" r=".51"/>
<circle cx="273" cy="90.8" r=".51"/>
<circle cx="273" cy="37.5" r=".51"/>
<circle cx="273" cy="75.6" r=".51"/>
<circle cx="273" cy="83.2" r=".51"/>
<circle cx="212" cy="37.5" r=".51"/>
<circle cx="257.7" cy="144.2" r=".51"/>
<circle cx="196.8" cy="65.4" r=".51"/>
<circle cx="34.3" cy="70.5" r=".51"/>
<circle cx="34.3" cy="85.7" r=".51"/>
<circle cx="34.3" cy="88.3" r=".51"/>
<circle cx="34.3" cy="90.8" r=".51"/>
<circle cx="36.8" cy="70.5" r=".51"/>
<circle cx="34.3" cy="131.5" r=".51"/>
<circle cx="34.3" cy="108.6" r=".51"/>
<circle cx="34.3" cy="111.1" r=".51"/>
<circle cx="34.3" cy="113.7" r=".51"/>
<circle cx="34.3" cy="116.2" r=".51"/>
<circle cx="36.8" cy="131.5" r=".51"/>
<circle cx="34.3" cy="161.9" r=".51"/>
<circle cx="34.3" cy="182.2" r=".51"/>
<circle cx="34.3" cy="179.7" r=".51"/>
<circle cx="34.3" cy="177.2" r=".51"/>
<circle cx="36.8" cy="161.9" r=".51"/>
<circle cx="153.6" cy="68" r=".51"/>
<circle cx="82.5" cy="149.2" r=".51"/>
<circle cx="97.7" cy="149.2" r=".51"/>
<circle cx="49.5" cy="40" r=".51"/>
<circle cx="49.5" cy="80.7" r=".51"/>
<circle cx="62.2" cy="121.3" r=".51"/>
<circle cx="62.2" cy="169.5" r=".51"/>
</g>
<g fill="none" stroke="#008000" stroke-width=".42">
<path d="M31.7 29.9h68.6M31.7 27.3h2.6v17.8h7.6v15.3M31.7 32.4h2.6M31.7 35h2.6M57.1 29.9v81.2h-5.1M41.9 68v2.5h-7.6v22.9h-2.6M31.7 88.3h2.6M31.7 90.8h12.7M31.7 85.7h2.6M52 88.3h48.3M52 93.4h2.6v12.7M59.7 88.3v96.5h-5.1"/>
<path d="M82.5 95.9h-5.1v83.8M92.7 88.3v5.1h-2.6M31.7 111.1h2.6M31.7 108.6h12.7M31.7 113.7h2.6M31.7 116.2h2.6M34.3 108.6v22.9h7.6v17.7M52 106.1h48.3M41.9 156.8v5.1h-7.6v22.9h-2.6M31.7 179.7h2.6M31.7 177.2h2.6M54.6 179.7h45.7"/>
<path d="M31.7 182.2h15.3"/>
</g>
<g fill="none" stroke="#f0f" stroke-width=".2">
<path d="M142.2 139.1h-6.4l-7.6 7.6v6.4M142.2 136.5h-7.6l-8.9 8.9v7.7M142.2 134h-8.9l-10.2 10.2v8.9M195.5 139.1h-3.8l-5.1 5.1v3.8M195.5 136.5h-5l-6.4 6.4v5.1M195.5 134h-6.3l-7.6 7.6v6.4M121.9 154.3h20.3v5.1h-20.3zM142.2 141.6h-5.1l-6.3 6.4v5.1M142.2 144.2h-3.8l-5.1 5v3.9M142.2 146.7h-2.5l-3.9 3.8v2.6M142.2 149.2h-1.3l-2.5 2.6v1.3M142.2 151.8h-1.3v1.3"/>
<path d="M180.3 149.2h15.2v5.1h-15.2zM195.5 141.6h-2.5l-3.8 3.8v2.6M195.5 144.2h-1.2l-2.6 2.5v1.3M195.5 146.7h-1.2v1.3"/>
<circle cx="123.1" cy="158.1" r=".64"/>
<circle cx="125.7" cy="158.1" r=".64"/>
<circle cx="128.2" cy="158.1" r=".64"/>
<circle cx="130.8" cy="158.1" r=".64"/>
<circle cx="133.3" cy="158.1" r=".64"/>
<circle cx="135.8" cy="158.1" r=".64"/>
<circle cx="138.4" cy="158.1" r=".64"/>
<circle cx="140.9" cy="158.1" r=".64"/>
<circle cx="181.6" cy="153.1" r=".64"/>
<circle cx="184.1" cy="153.1" r=".64"/>
<circle cx="186.6" cy="153.1" r=".64"/>
<circle cx="189.2" cy="153.1" r=".64"/>
<circle cx="191.7" cy="153.1" r=".64"/>
<circle cx="194.3" cy="153.1" r=".64"/>
</g>
<path d="M179 78.6h6" fill="none" stroke="#008080" stroke-width=".2"/>
<path d="M120.6 174.6h25.4v11.5h-25.4zM120.6 177.8h25.4M130.8 174.6v11.5" fill="none" stroke="#800080" stroke-width=".2"/>
<g font-size="3.1" fill="#f0f">
<text x="123.2" y="132.1">8-pin push-in connector X1</text>
<text x="176.5" y="132.1">6-pin push-in connector X3</text>
</g>
<g font-size="2.9" fill="#808080">
<text x="211.8" y="59.2">IC1</text>
<text x="208.8" y="117">TLC5925</text>
</g>
<g font-size="2.5" fill="#808080">
<text x="201.2" y="22.9">+5V</text>
<text x="18.7" y="28.2">X2-23</text>
<text x="206.2" y="29.3">Q1</text>
<text x="233.6" y="29.6">4K7</text>
<text x="233.6" y="27.4">R1</text>
<text x="18.7" y="30.8">X2-24</text>
<text x="18.7" y="33.3">X2-25</text>
<text x="18.7" y="35.9">X2-26</text>
<text x="109.2" y="35.9">X1-5</text>
<text x="267.2" y="33.1">+5V</text>
<text x="18.7" y="40.9">X2-22</text>
<text x="69.2" y="40.6">K_S1</text>
<text x="216.5" y="41.9">K_S1</text>
<text x="85.3" y="46.6">C1</text>
<text x="161.2" y="42.6">+5V</text>
<text x="163.5" y="47.3">C2</text>
<text x="216.5" y="44.7">G6K-2F-5DC</text>
<text x="26.4" y="51.7">C3</text>
<text x="52" y="53">P4SMAJ60A</text>
<text x="52" y="50.8">ZD1</text>
<text x="85.3" y="49.2">10n</text>
<text x="106.6" y="53.6">X1-3</text>
<text x="163.9" y="49.8">1u</text>
<text x="175.8" y="51.5">GND</text>
<text x="213.9" y="51.3">GND</text>
<text x="18.7" y="54.3">470n/100V</text>
<text x="38.6" y="58.8">22u/63V</text>
<text x="38.6" y="56.9">C4</text>
<text x="120" y="59.5">4K7</text>
<text x="121.2" y="57.3">R2</text>
<text x="161.9" y="57.2">Q2</text>
<text x="193.4" y="59.6">+3V3</text>
<text x="33" y="65.2">1R</text>
<text x="33" y="63">R3</text>
<text x="44.4" y="64.2">ZD2</text>
<text x="85.3" y="65.1">10n</text>
<text x="85.3" y="62.5">C5</text>
<text x="128.1" y="65.9">Q3</text>
<text x="149.8" y="64.9">100</text>
<text x="149.8" y="62.7">R4</text>
<text x="154" y="64.9">K</text>
<text x="167.6" y="64.6">BAS316</text>
<text x="168.2" y="61.8">D2</text>
<text x="186.1" y="65.2">C6</text>
<text x="44.4" y="66.3">P4SMAJ60A</text>
<text x="162.5" y="70.5">K_PAR</text>
<text x="185.1" y="67.7">10u</text>
<text x="186" y="70.5">GND</text>
<text x="106.6" y="73.9">X1-4</text>
<text x="162.5" y="72.7">RT424005</text>
<text x="18.7" y="81.6">X2-21</text>
<text x="68.5" y="80">K_S1</text>
<text x="137.1" y="82.8">RT4240</text>
<text x="137.1" y="80.7">K_SER</text>
<text x="146" y="82.8">05</text>
<text x="18.7" y="86.6">X2-17</text>
<text x="18.7" y="89.2">X2-18</text>
<text x="117.1" y="87.1">BAS316</text>
<text x="123.1" y="84.8">D3</text>
<text x="148" y="89.4">2N70</text>
<text x="153.5" y="86.9">Q4</text>
<text x="154" y="89.4">02</text>
<text x="168.2" y="88.4">D4</text>
<text x="18.7" y="91.7">X2-19</text>
<text x="18.7" y="94.3">X2-20</text>
<text x="36.2" y="90.2">K_SER</text>
<text x="90.1" y="95.9">K_SER</text>
<text x="141.5" y="95.4">R6</text>
<text x="168.2" y="90.6">BAS316</text>
<text x="183.4" y="93.1">1K5</text>
<text x="184.7" y="90.9">R5</text>
<text x="138.9" y="97.6">10</text>
<text x="141.7" y="97.6">0K</text>
<text x="36.2" y="108">K_PAR</text>
<text x="18.7" y="109.5">X4-23</text>
<text x="18.7" y="112">X4-24</text>
<text x="187.3" y="109.2">GND</text>
<text x="18.7" y="114.6">X4-25</text>
<text x="18.7" y="117.1">X4-26</text>
<text x="18.7" y="122.2">X4-22</text>
<text x="70.5" y="122.4">K_S2</text>
<text x="106.6" y="127.3">X3-3</text>
<text x="263.5" y="129.6">+5V</text>
<text x="83.4" y="136.8">C8</text>
<text x="239.3" y="136.3">4K7</text>
<text x="240.6" y="134.1">R7</text>
<text x="260.3" y="135.9">Q5</text>
<text x="18.7" y="140.6">470n/100V</text>
<text x="26.4" y="138.1">C7</text>
<text x="82.8" y="140.6">10n</text>
<text x="39.2" y="146.8">22</text>
<text x="39.2" y="144.3">C9</text>
<text x="42" y="146.8">u/63V</text>
<text x="46.1" y="149.5">P4SMAJ60A</text>
<text x="54.9" y="147.2">ZD3</text>
<text x="96.9" y="146.6">MC000005</text>
<text x="247.2" y="148.6">K_S2</text>
<text x="267.3" y="149">D5</text>
<text x="27.3" y="154.4">R8</text>
<text x="44.4" y="155.2">P4SMAJ60A</text>
<text x="44.4" y="153">ZD4</text>
<text x="84.7" y="155.8">C10</text>
<text x="104.1" y="153">J5</text>
<text x="106.6" y="150.1">X3-1</text>
<text x="238.7" y="151.4">G6K-2F-5DC</text>
<text x="267.3" y="151.2">BAS316</text>
<text x="27.3" y="156.6">1R</text>
<text x="84.7" y="157.7">10n</text>
<text x="104.1" y="156.9">1-726388-2</text>
<text x="259.7" y="157.5">GND</text>
<text x="106.6" y="165.4">X3-2</text>
<text x="18.7" y="170.4">X4-21</text>
<text x="70.5" y="170.2">K_S2</text>
<text x="18.7" y="178.1">X4-17</text>
<text x="18.7" y="180.6">X4-18</text>
<text x="18.7" y="183.1">X4-19</text>
<text x="18.7" y="185.7">X4-20</text>
<text x="38.8" y="181.6">K_PAR</text>
<text x="106.6" y="188.2">X3-5</text>
</g>
<g font-size="2.5" fill="#800080">
<text x="19" y="24.8">Ch#1 Power/Sense</text>
<text x="202.3" y="36.9">Sense1</text>
<text x="161.9" y="80.7">Parallel</text>
<text x="128.2" y="93.4">Serial</text>
<text x="19.7" y="103.5">Ch#2 Power/Sense</text>
<text x="258.4" y="143.5">Sense2</text>
</g>
<text font-size="2.5" fill="#800000" x="19" y="192.4">Licensed under the TAPR Open Hardware License (www.tapr.org/OHL)</text>
<g font-size="2.3" fill="#800080">
<text x="122.5" y="177.2">Range</text>
<text x="133.3" y="177.2">ZD1-ZD4</text>
<text x="122.5" y="180.3">0-30V</text>
<text x="122.5" y="182.9">0-40V</text>
<text x="122.5" y="185.4">0-50V</text>
<text x="132" y="180.3">P4SMAJ36A</text>
<text x="132" y="182.9">P4SMAJ48A</text>
<text x="132" y="185.4">P4SMAJ60A</text>
</g>
<g font-size="2.1" fill="#808080">
<text x="60.7" y="39.7">6</text>
<text x="66.9" y="37.1" transform="rotate(-90 66.9 37.1)">7</text>
<text x="211.7" y="39.7" transform="rotate(-90 211.7 39.7)">1</text>
<text x="66.9" y="44.1" transform="rotate(-90 66.9 44.1)">5</text>
<text x="211.7" y="46.7" transform="rotate(-90 211.7 46.7)">8</text>
<text x="199.2" y="65.1">24</text>
<text x="227.6" y="65.1">5</text>
<text x="204.2" y="66.2">VDD</text>
<text x="219.2" y="66.2">OUT0</text>
<text x="219.2" y="68.7">OUT1</text>
<text x="219.2" y="71.3">OUT2</text>
<text x="227.6" y="67.6">6</text>
<text x="227.6" y="70.2">7</text>
<text x="66.9" y="77.8" transform="rotate(-90 66.9 77.8)">4</text>
<text x="200.3" y="72.7">2</text>
<text x="200.3" y="75.2">3</text>
<text x="200.3" y="77.8">4</text>
<text x="204.2" y="73.8">SDI</text>
<text x="204.2" y="76.4">CLK</text>
<text x="219.2" y="73.8">OUT3</text>
<text x="219.2" y="76.4">OUT4</text>
<text x="227.6" y="72.7">8</text>
<text x="227.6" y="75.2">9</text>
<text x="227.6" y="77.8">10</text>
<text x="60.7" y="80.3">3</text>
<text x="199.2" y="80.3">21</text>
<text x="199.2" y="82.9">23</text>
<text x="204.2" y="78.9">LE</text>
<text x="204.2" y="81.4">OE</text>
<text x="204.2" y="84">R-EXT</text>
<text x="219.2" y="78.9">OUT5</text>
<text x="219.2" y="81.4">OUT6</text>
<text x="219.2" y="84">OUT7</text>
<text x="227.6" y="80.3">11</text>
<text x="227.6" y="82.9">12</text>
<text x="66.9" y="84.8" transform="rotate(-90 66.9 84.8)">2</text>
<text x="200.3" y="87.9">1</text>
<text x="204.2" y="89.1">GND</text>
<text x="219.2" y="86.5">OUT8</text>
<text x="219.2" y="89.1">OUT9</text>
<text x="227.6" y="85.4">13</text>
<text x="227.6" y="87.9">14</text>
<text x="218" y="91.6">OUT10</text>
<text x="218" y="94.1">OUT11</text>
<text x="227.6" y="90.5">15</text>
<text x="227.6" y="93">16</text>
<text x="227.6" y="95.6">17</text>
<text x="218" y="96.7">OUT12</text>
<text x="218" y="99.2">OUT13</text>
<text x="218" y="101.8">OUT14</text>
<text x="227.6" y="98.1">18</text>
<text x="227.6" y="100.6">19</text>
<text x="218" y="104.3">OUT15</text>
<text x="227.6" y="103.2">20</text>
<text x="220.3" y="109.4">SDO</text>
<text x="227.6" y="108.3">22</text>
<text x="69.5" y="118.4" transform="rotate(-90 69.5 118.4)">2</text>
<text x="63.2" y="120.9">3</text>
<text x="69.5" y="125.4" transform="rotate(-90 69.5 125.4)">4</text>
<text x="257.4" y="146.3" transform="rotate(-90 257.4 146.3)">1</text>
<text x="257.4" y="153.3" transform="rotate(-90 257.4 153.3)">8</text>
<text x="69.5" y="166.7" transform="rotate(-90 69.5 166.7)">5</text>
<text x="63.2" y="169.2">6</text>
<text x="69.5" y="173.6" transform="rotate(-90 69.5 173.6)">7</text>
</g>
<g font-size="2" fill="#808080">
<text x="102.8" y="32.4">BS-244DSM-R</text>
<text x="192.5" y="31.2">IRLML2246TRPBF</text>
<text x="240.9" y="37">HSMY-C170</text>
<text x="243.2" y="39.2">LED_CV1</text>
<text x="161.9" y="59.7">IRLM</text>
<text x="166.7" y="59.7">L2246TRPBF</text>
<text x="102.8" y="60.4">BS-244DSM-G</text>
<text x="114.4" y="68.1">IRLML2246TRPBF</text>
<text x="248.3" y="75.1">HSMH-C170</text>
<text x="250.7" y="77.3">LED_CC1</text>
<text x="240.9" y="82.7">HSMY-C170</text>
<text x="243.2" y="84.9">LED_CV2</text>
<text x="102.8" y="90.8">BS-244DSM-B</text>
<text x="248.3" y="90.3">HSMH-C170</text>
<text x="250.7" y="92.5">LED_CC2</text>
<text x="102.8" y="108.6">BS-244DSM-R</text>
<text x="260.3" y="137.8">IRLML2246TRPBF</text>
<text x="102.8" y="182.2">BS-244DSM-B</text>
</g>
<g font-size="2" fill="#800080">
<text x="95.2" y="37.5">See Note 1.1</text>
<text x="44.4" y="68.6">See T</text>
<text x="49.8" y="68.6">able 1</text>
<text x="92.7" y="128.9">See Note 1.1</text>
<text x="44.4" y="156.9">See Table 1</text>
<text x="120.6" y="173.4">Table 1</text>
<text x="120.6" y="192.4">Note 1.1: Solder X1 and X3 on the PCB's opposite side</text>
</g>
<text font-size="2" fill="#00f" x="205.7" y="112.4">Require SPI_MODE0</text>
<g font-size="2" fill="#f0f">
<text x="142.8" y="137.2">2 Channel ground</text>
<text x="142.8" y="134.6">1 Remote programming (Input)</text>
<text x="196.2" y="137.2">2 Channel ground</text>
<text x="196.2" y="134.6">1 Remote programming (Input)</text>
<text x="142.8" y="139.7">3 NTC (Input)</text>
<text x="142.8" y="142.3">4 Remote sense+ (Input)</text>
<text x="196.2" y="139.7">3 NTC (Input)</text>
<text x="196.2" y="142.3">4 Remote sense+ (Input)</text>
<text x="142.8" y="144.8">5 Remote sense- (Input)</text>
<text x="142.8" y="147.3">6 Protective earth</text>
<text x="142.8" y="149.9">7 External trigger (Input)</text>
<text x="196.2" y="144.8">5 Remote sense- (Input)</text>
<text x="196.2" y="147.3">6 Protective earth</text>
<text x="142.8" y="152.4">8 Digital Gnd</text>
</g>
<g font-size="1.8" fill="#008080">
<text x="93.9" y="29.3">OUT1+</text>
<text x="91.6" y="34.3">SENSE1+</text>
<text x="93.6" y="52.1">EARTH</text>
<text x="156.8" y="52.1">+5V</text>
<text x="192.4" y="64.8">+3V3</text>
<text x="92" y="72.4">SENSE1-</text>
<text x="179" y="77.5">BP_SELECT</text>
<text x="179" y="72.4">MOSI</text>
<text x="179" y="75">SCLK</text>
<text x="179" y="80">BP_OE</text>
<text x="35.5" y="93.4">PWR_IN1-</text>
<text x="94.3" y="90.8">OUT1-</text>
<text x="27.3" y="107.3">PWR_IN2+</text>
<text x="93.9" y="105.4">OUT2+</text>
<text x="91.6" y="125.7">SENSE2+</text>
<text x="92.6" y="148.6">EARTH2</text>
<text x="92" y="163.8">SENSE2-</text>
<text x="34.9" y="184.8">PWR_IN2-</text>
<text x="94.3" y="181.6">OUT2-</text>
<text x="80" y="186.7">CH2_GND</text>
</g>
<g font-size="1.8" fill="#808080">
<text x="102.8" y="28">J1</text>
<text x="200.9" y="41.8">D1</text>
<text x="196.6" y="43.4">BAS316</text>
<text x="243.7" y="44.7">LED_O1_NEG-RED</text>
<text x="249.9" y="47">HSMF-C155</text>
<text x="255.7" y="52.5">LED_O1_NEG-GREE</text>
<text x="273" y="52.5">N</text>
<text x="102.8" y="55.9">J2</text>
<text x="255.7" y="54.6">HSMF-C155</text>
<text x="263.3" y="59.5">LED_PROG</text>
<text x="273" y="59.5">1</text>
<text x="263.3" y="62.3">HSMH-C170</text>
<text x="255.7" y="69.9">HSMY-C170</text>
<text x="255.7" y="67.1">LED_S1</text>
<text x="102.8" y="86.4">J3</text>
<text x="255.7" y="100.4">HSMH-C170</text>
<text x="255.7" y="97.6">LED_PROG2</text>
<text x="102.8" y="104.2">J4</text>
<text x="249.8" y="108">HSMY-C170</text>
<text x="253.1" y="105.7">LED_S2</text>
<text x="255.7" y="113.4">LED_O2</text>
<text x="255.7" y="115.6">HSMG-C170</text>
<text x="247" y="123.2">OSB50805C1E</text>
<text x="250.5" y="120.3">LED_PWR</text>
<text x="102.8" y="177.8">J6</text>
</g>
<g font-size="1.8" fill="#800000">
<text x="38.7" y="54.9" transform="rotate(-90 38.7 54.9)">+</text>
<text x="36.2" y="143.8" transform="rotate(-90 36.2 143.8)">+</text>
</g>
</svg>
